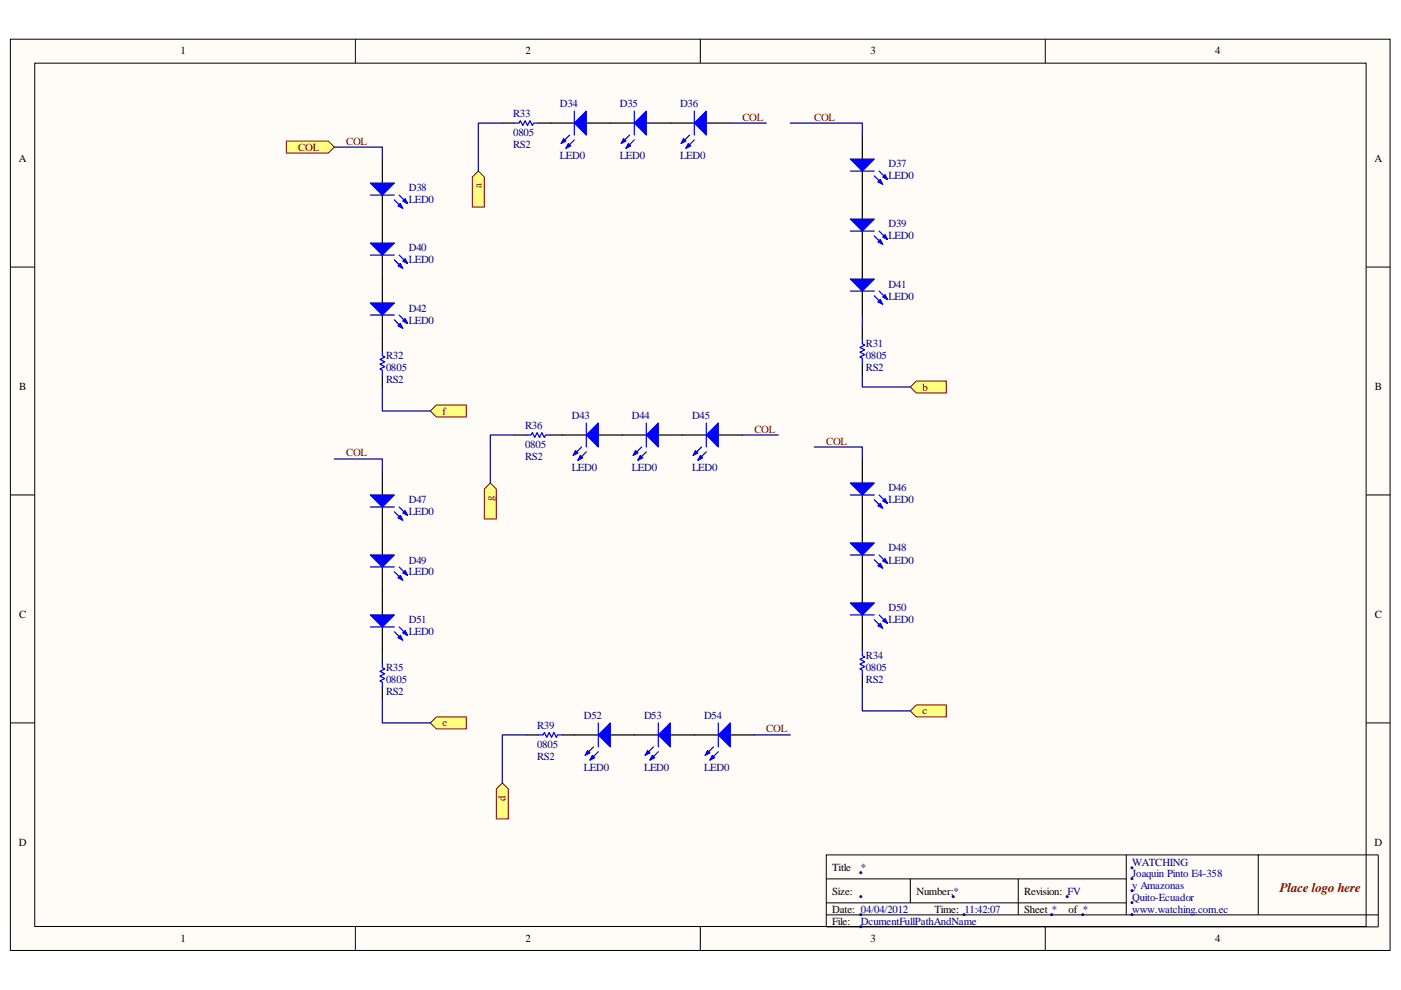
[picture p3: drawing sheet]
<svg xmlns="http://www.w3.org/2000/svg" width="297mm" height="210mm" viewBox="0 0 297 210" stroke-linecap="round" stroke-linejoin="round" font-family="sans-serif">
<path d="M2.3 8.4h292.4v193.1h-292.4z" fill="#fffcf8"/>
<path d="M2.2 8.3h292.5v193.2h-292.5z" fill="none" stroke="#000" stroke-width=".21"/>
<path d="M7.5 13.5h282.1v182.9h-282.1z" fill="#fffcf8"/>
<g fill="none" stroke="#000" stroke-width=".21">
<path d="M7.4 13.4h282.2v183h-282.2zM75.3 8.3v5.1M148.5 8.3v5.1M221.6 8.3v5.1M2.2 56.6h5.1M289.7 56.6h5.1M2.2 104.9h5.1M289.7 104.9h5.1M2.2 153.3h5.1M289.7 153.3h5.1M75.3 196.5v5.1M148.5 196.5v5.1"/>
<path d="M175.2 186.3h63.6M175.2 194h117M175.2 191.4h63.6M193 186.3v5.1M215.9 186.3v7.7M221.6 196.5v5.1M238.8 181.3v12.7M266.8 181.3h-91.6v15.2h117v-15.2h-25.4v12.7"/>
</g>
<g fill="#000080" stroke="#000080" stroke-width=".21">
<circle cx="182.5" cy="185" r=".21"/>
<circle cx="182.5" cy="190.1" r=".21"/>
<circle cx="202.1" cy="190.1" r=".21"/>
<circle cx="240" cy="184" r=".21"/>
<circle cx="226.3" cy="190.1" r=".21"/>
<circle cx="240" cy="186.3" r=".21"/>
<circle cx="240" cy="188.8" r=".21"/>
<circle cx="240" cy="191.4" r=".21"/>
<circle cx="240" cy="193.9" r=".21"/>
<circle cx="182.5" cy="193.9" r=".21"/>
<circle cx="204.4" cy="193.9" r=".2"/>
<circle cx="182.5" cy="196.5" r=".21"/>
<circle cx="229.6" cy="193.9" r=".21"/>
<circle cx="223" cy="193.9" r=".21"/>
</g>
<path d="M116.7 26.1h5.1M124.3 26.1h10.2M137 26.1h10.2M149.8 26.1h5" fill="none" stroke="#000" stroke-width=".25"/>
<g fill="#00f" stroke="#00f" stroke-width=".25">
<path d="M147.2 26.1l2.6-2.5v5z"/>
<path d="M144.9 29.4l.5 .5-1 .5z"/>
<path d="M145.9 30.4l.5 .5-1 .5z"/>
<path d="M134.5 26.1l2.5-2.5v5z"/>
<path d="M132.2 29.4l.5 .5-1 .5z"/>
<path d="M133.2 30.4l.5 .5-1 .5z"/>
<path d="M121.8 26.1l2.5-2.5v5z"/>
<path d="M119.5 29.4l.5 .5-1 .5z"/>
<path d="M120.5 30.4l.5 .5-1 .5z"/>
</g>
<path d="M120.8 28.6l-1.8 1.8M121.8 29.7l-1.8 1.7M121.8 23.6v5M133.5 28.6l-1.8 1.8M134.5 29.7l-1.8 1.7M134.5 23.6v5M146.2 28.6l-1.8 1.8M147.2 29.7l-1.8 1.7M147.2 23.6v5" fill="none" stroke="#00f" stroke-width=".25"/>
<g fill="#ffff80" stroke="#800000" stroke-width=".21">
<path d="M60.7 29.9h8.9l1.3 1.3-1.3 1.3h-8.9z" fill-rule="evenodd"/>
<path d="M100.1 37.5l1.3-1.2 1.3 1.2v6.4h-2.6z" fill-rule="evenodd"/>
</g>
<path d="M182.8 28.6v5.1M182.8 36.3v10.1M182.8 49v10.2M182.8 61.7v5.1" fill="none" stroke="#000" stroke-width=".25"/>
<g fill="#00f" stroke="#00f" stroke-width=".25">
<path d="M180.3 33.7h5.1l-2.6 2.6z"/>
<path d="M186.1 38.6l.5-.5 .6 1z"/>
<path d="M187.2 37.5l.5-.5 .5 1.1z"/>
<path d="M180.3 46.4h5.1l-2.6 2.6z"/>
<path d="M186.1 51.3l.5-.5 .6 1z"/>
<path d="M187.7 49.8l.5 1-1-.5z"/>
<path d="M180.3 59.2h5.1l-2.6 2.5z"/>
<path d="M186.1 64l.5-.5 .6 1z"/>
<path d="M187.7 62.5l.5 1-1-.5z"/>
</g>
<path d="M180.3 36.3h5.1M185.4 37.3l1.8 1.8M186.4 36.3l1.8 1.8M180.3 49h5.1M185.4 50l1.8 1.8M186.4 49l1.8 1.8M180.3 61.7h5.1M185.4 62.7l1.8 1.8M186.4 61.7l1.8 1.8" fill="none" stroke="#00f" stroke-width=".25"/>
<path d="M193 82.1l1.3-1.3h6.3v2.5h-6.3z" fill-rule="evenodd" fill="#ffff80" stroke="#800000" stroke-width=".21"/>
<path d="M70.9 31.2h10.2v2.5M167.6 26.1h15.2v2.5" fill="none" stroke="#000080" stroke-width=".25"/>
<path d="M81.1 33.7v5.1M81.1 41.4v10.1M81.1 54.1v10.1M81.1 66.8v5.1" fill="none" stroke="#000" stroke-width=".25"/>
<g fill="#00f" stroke="#00f" stroke-width=".25">
<path d="M78.5 38.8h5.1l-2.5 2.6z"/>
<path d="M84.4 43.6l.5-.5 .5 1.1z"/>
<path d="M85.9 42.1l.5 1-1-.5z"/>
<path d="M78.5 51.5h5.1l-2.5 2.6z"/>
<path d="M84.4 56.4l.5-.5 .5 1z"/>
<path d="M85.4 55.3l.5-.5 .5 1.1z"/>
<path d="M78.5 64.2h5.1l-2.5 2.6z"/>
<path d="M84.4 69.1l.5-.5 .5 1z"/>
<path d="M85.4 68.1l.5-.5 .5 1z"/>
</g>
<path d="M78.5 41.4h5.1M78.5 54.1h5.1M83.6 42.4l1.8 1.8M83.6 55.1l1.8 1.8M84.6 41.4l1.8 1.7M84.6 54.1l1.8 1.8M78.5 66.8h5.1M83.6 67.8l1.8 1.8M84.6 66.8l1.8 1.8" fill="none" stroke="#00f" stroke-width=".25"/>
<path d="M91.2 87.1l1.3-1.2h6.4v2.5h-6.4z" fill-rule="evenodd" fill="#ffff80" stroke="#800000" stroke-width=".21"/>
<path d="M154.8 26.1h7.7M172.7 94.8h10.1v2.5" fill="none" stroke="#000080" stroke-width=".25"/>
<path d="M182.8 97.3v5.1M182.8 104.9v10.2M182.8 117.7v10.1M182.8 130.4v5.1" fill="none" stroke="#000" stroke-width=".25"/>
<g fill="#00f" stroke="#00f" stroke-width=".25">
<path d="M180.3 102.4h5.1l-2.6 2.5z"/>
<path d="M186.1 107.2l.5-.5 .6 1z"/>
<path d="M187.7 105.7l.5 1-1-.5z"/>
<path d="M180.3 115.1h5.1l-2.6 2.6z"/>
<path d="M186.1 120l.5-.6 .6 1.1z"/>
<path d="M187.2 118.9l.5-.5 .5 1z"/>
<path d="M180.3 127.8h5.1l-2.6 2.6z"/>
<path d="M186.1 132.7l.5-.5 .6 1z"/>
<path d="M187.2 131.7l.5-.6 .5 1.1z"/>
</g>
<path d="M180.3 104.9h5.1M180.3 117.7h5.1M185.4 106l1.8 1.7M185.4 118.7l1.8 1.8M186.4 104.9l1.8 1.8M186.4 117.7l1.8 1.7M180.3 130.4h5.1M185.4 131.4l1.8 1.8M186.4 130.4l1.8 1.8" fill="none" stroke="#00f" stroke-width=".25"/>
<path d="M193 150.7l1.3-1.2h6.3v2.5h-6.3z" fill-rule="evenodd" fill="#ffff80" stroke="#800000" stroke-width=".21"/>
<path d="M81.1 99.9v5M81.1 107.5v10.2M81.1 120.2v10.2M81.1 132.9v5.1" fill="none" stroke="#000" stroke-width=".25"/>
<g fill="#00f" stroke="#00f" stroke-width=".25">
<path d="M78.5 104.9h5.1l-2.5 2.6z"/>
<path d="M84.9 109.3l.5 1-1-.5z"/>
<path d="M85.4 108.8l.5-.5 .5 1z"/>
<path d="M78.5 117.7h5.1l-2.5 2.5z"/>
<path d="M84.4 122.5l.5-.5 .5 1z"/>
<path d="M85.9 121l.5 1-1-.5z"/>
<path d="M78.5 130.4h5.1l-2.5 2.5z"/>
<path d="M84.4 135.2l.5-.5 .5 1z"/>
<path d="M85.4 134.2l.5-.5 .5 1z"/>
</g>
<path d="M78.5 107.5h5.1M83.6 108.5l1.8 1.8M84.6 107.5l1.8 1.8M78.5 120.2h5.1M78.5 132.9h5.1M83.6 121.2l1.8 1.8M83.6 133.9l1.8 1.8M84.6 120.2l1.8 1.8M84.6 132.9l1.8 1.8" fill="none" stroke="#00f" stroke-width=".25"/>
<path d="M70.9 97.3h10.2v2.6" fill="none" stroke="#000080" stroke-width=".25"/>
<path d="M91.2 153.3l1.3-1.3h6.4v2.5h-6.4z" fill-rule="evenodd" fill="#ffff80" stroke="#800000" stroke-width=".21"/>
<path d="M119.2 92.2h5.1M126.9 92.2h10.1M139.6 92.2h10.2M152.3 92.2h5.1" fill="none" stroke="#000" stroke-width=".25"/>
<g fill="#00f" stroke="#00f" stroke-width=".25">
<path d="M152.3 89.7v5.1l-2.5-2.6z"/>
<path d="M147.5 95.5l.5 .5-1 .6z"/>
<path d="M148.5 96.6l.5 .5-1 .5z"/>
<path d="M137 92.2l2.6-2.5v5.1z"/>
<path d="M134.7 95.5l.5 .5-1 .6z"/>
<path d="M135.8 96.6l.5 .5-1.1 .5z"/>
<path d="M124.3 92.2l2.6-2.5v5.1z"/>
<path d="M122 95.5l.5 .5-1 .6z"/>
<path d="M123 96.6l.5 .5-1 .5z"/>
</g>
<path d="M123.3 94.8l-1.8 1.8M124.3 95.8l-1.8 1.8M124.3 89.7v5.1M136 94.8l-1.8 1.8M137 95.8l-1.8 1.8M137 89.7v5.1M148.7 94.8l-1.7 1.8M149.8 95.8l-1.8 1.8M149.8 89.7v5.1" fill="none" stroke="#00f" stroke-width=".25"/>
<path d="M102.7 103.7l1.3-1.3 1.2 1.3v6.3h-2.5z" fill-rule="evenodd" fill="#ffff80" stroke="#800000" stroke-width=".21"/>
<path d="M157.4 92.2h7.6" fill="none" stroke="#000080" stroke-width=".25"/>
<path d="M121.8 155.8h5.1M129.4 155.8h10.2M142.1 155.8h10.2M154.8 155.8h5.1" fill="none" stroke="#000" stroke-width=".25"/>
<g fill="#00f" stroke="#00f" stroke-width=".25">
<path d="M152.3 155.8l2.5-2.5v5.1z"/>
<path d="M150 159.1l.5 .5-1 .5z"/>
<path d="M151 160.1l.5 .6-1 .5z"/>
<path d="M142.1 153.3v5.1l-2.5-2.6z"/>
<path d="M137.3 159.1l.5 .5-1 .5z"/>
<path d="M138.3 160.1l.5 .6-1 .5z"/>
<path d="M126.9 155.8l2.5-2.5v5.1z"/>
<path d="M124.6 159.1l.5 .5-1 .5z"/>
<path d="M125.6 160.1l.5 .6-1 .5z"/>
</g>
<path d="M125.8 158.4l-1.7 1.7M126.9 159.4l-1.8 1.8M126.9 153.3v5.1M138.6 158.4l-1.8 1.7M139.6 159.4l-1.8 1.8M139.6 153.3v5.1M151.3 158.4l-1.8 1.7M152.3 159.4l-1.8 1.8M152.3 153.3v5.1" fill="none" stroke="#00f" stroke-width=".25"/>
<path d="M105.2 167.3l1.3-1.3 1.3 1.3v6.3h-2.6z" fill-rule="evenodd" fill="#ffff80" stroke="#800000" stroke-width=".21"/>
<path d="M106.5 26.1h-5.1v10.2M182.8 79.5v2.6h10.2M182.8 66.8v2.5M81.1 82.1v5h10.1M109.1 92.2h-5.1v10.2M81.1 148.2v5.1h10.1M111.6 155.8h-5.1v10.2M159.9 155.8h7.7M182.8 145.6v5.1h10.2" fill="none" stroke="#000080" stroke-width=".25"/>
<g fill="none" stroke="#000" stroke-width=".25">
<path d="M106.5 26.1h2.6M114.1 26.1h2.6M81.1 71.9v2.5M81.1 79.5v2.6M182.8 69.3v2.6M182.8 77v2.5M109.1 92.2h2.5M116.7 92.2h2.5M81.1 138v2.6M182.8 135.5v2.5M81.1 145.6v2.6M111.6 155.8h2.5"/>
<path d="M119.2 155.8h2.6M182.8 143.1v2.5"/>
</g>
<path d="M109.1 26.1h1l.2-.5 .5 1 .5-1 .5 1 .6-1 .5 1 .2-.5h1M81.1 74.4v1l.5 .3-1 .5 1 .5-1 .5 1 .5-1 .5 .5 .3v1M182.8 71.9v1l.5 .3-1 .5 1 .5-1 .5 1 .5-1 .5 .5 .2v1.1M111.6 92.2h1l.3-.5 .5 1 .5-1 .5 1 .5-1 .5 1 .3-.5h1M182.8 138v1l.5 .3-1 .5 1 .5-1 .5 1 .5-1 .5 .5 .3v1M81.1 140.6v1l.5 .2-1 .5 1 .5-1 .6 1 .5-1 .5 .5 .2v1M114.1 155.8h1.1l.2-.5 .5 1 .5-1 .5 1 .5-1 .6 1 .2-.5h1" fill="none" stroke="#00f" stroke-width=".25"/>
<text font-size="2.8" fill="#800000" x="271.4" y="189.1">Place logo here</text>
<g font-size="2.3">
<text x="38.3" y="11.5">1</text>
<text x="111.4" y="11.5">2</text>
<text x="184.6" y="11.5">3</text>
<text x="257.6" y="11.5">4</text>
<text x="4" y="34.4">A</text>
<text x="291.4" y="34.4">A</text>
<text x="4.1" y="82.7">B</text>
<text x="291.5" y="82.7">B</text>
<text x="4.1" y="131.1">C</text>
<text x="291.5" y="131.1">C</text>
<text x="4" y="179.4">D</text>
<text x="291.4" y="179.4">D</text>
<text x="176.4" y="184.6">Title</text>
<text x="176.4" y="189.7">Size:</text>
<text x="194.3" y="189.7">Number:*</text>
<text x="217.2" y="189.7">Revision: FV</text>
<text x="176.4" y="193.5">Date: 04/04/2012</text>
<text x="176.4" y="196">File:</text>
<text x="198.1" y="193.5">Time: 11:42:07</text>
<text x="217.2" y="193.5">Sheet *</text>
<text x="226.6" y="193.5">of *</text>
<text x="38.3" y="199.8">1</text>
<text x="111.4" y="199.8">2</text>
<text x="184.6" y="199.8">3</text>
<text x="257.6" y="199.8">4</text>
</g>
<g font-size="2.3" fill="#000080">
<text x="118.7" y="22.8">D34</text>
<text x="131.4" y="22.8">D35</text>
<text x="144.2" y="22.8">D36</text>
<text x="108.8" y="24.8">R33</text>
<text x="108.8" y="28.9">0805</text>
<text x="108.8" y="31.4">RS2</text>
<text x="118.7" y="33.7">LED0</text>
<text x="131.4" y="33.7">LED0</text>
<text x="144.2" y="33.7">LED0</text>
<text x="188.4" y="35.5">D37</text>
<text x="86.7" y="40.6">D38</text>
<text x="188.4" y="38">LED0</text>
<text x="86.7" y="43.1">LED0</text>
<text x="86.7" y="53.3">D40</text>
<text x="188.4" y="48.2">D39</text>
<text x="188.4" y="50.7">LED0</text>
<text x="86.7" y="55.8">LED0</text>
<text x="188.4" y="61">D41</text>
<text x="188.4" y="63.5">LED0</text>
<text x="86.7" y="66.1">D42</text>
<text x="86.7" y="68.6">LED0</text>
<text x="81.9" y="76.2">R32</text>
<text x="183.6" y="73.7">R31</text>
<text x="183.6" y="76.2">0805</text>
<text x="81.9" y="81.3">RS2</text>
<text x="81.9" y="78.8">0805</text>
<text x="183.6" y="78.8">RS2</text>
<text x="121.2" y="88.9">D43</text>
<text x="133.9" y="88.9">D44</text>
<text x="146.7" y="88.9">D45</text>
<text x="111.3" y="90.9">R36</text>
<text x="111.3" y="95">0805</text>
<text x="111.3" y="97.6">RS2</text>
<text x="121.2" y="99.8">LED0</text>
<text x="133.9" y="99.8">LED0</text>
<text x="146.7" y="99.8">LED0</text>
<text x="86.7" y="106.7">D47</text>
<text x="188.4" y="104.2">D46</text>
<text x="188.4" y="106.7">LED0</text>
<text x="86.7" y="109.2">LED0</text>
<text x="86.7" y="119.5">D49</text>
<text x="188.4" y="116.9">D48</text>
<text x="188.4" y="119.5">LED0</text>
<text x="86.7" y="122">LED0</text>
<text x="188.4" y="129.6">D50</text>
<text x="86.7" y="132.2">D51</text>
<text x="86.7" y="134.7">LED0</text>
<text x="188.4" y="132.2">LED0</text>
<text x="81.9" y="142.3">R35</text>
<text x="183.6" y="139.8">R34</text>
<text x="183.6" y="142.3">0805</text>
<text x="81.9" y="147.4">RS2</text>
<text x="81.9" y="144.9">0805</text>
<text x="183.6" y="144.9">RS2</text>
<text x="113.9" y="154.5">R39</text>
<text x="123.8" y="152.5">D52</text>
<text x="136.6" y="152.5">D53</text>
<text x="149.3" y="152.5">D54</text>
<text x="113.9" y="161.1">RS2</text>
<text x="113.9" y="158.6">0805</text>
<text x="123.8" y="163.4">LED0</text>
<text x="136.6" y="163.4">LED0</text>
<text x="149.3" y="163.4">LED0</text>
<text x="182.5" y="184.6">*</text>
<text x="240" y="183.6">WATCHING</text>
<text x="240" y="185.9">Joaquin Pinto E4-358</text>
<text x="240" y="188.4">y Amazonas</text>
<text x="240" y="190.9">Quito-Ecuador</text>
<text x="182.5" y="196">DcumentFullPathAndName</text>
<text x="240" y="193.5">www.watching.com.ec</text>
</g>
<g font-size="2.3" fill="#800000">
<text x="157.4" y="25.6">COL</text>
<text x="172.6" y="25.6">COL</text>
<text x="63.2" y="31.9">COL</text>
<text x="73.4" y="30.7">COL</text>
<text x="102.1" y="39.8" transform="rotate(-90 102.1 39.8)">a</text>
<text x="195.6" y="82.8">b</text>
<text x="93.8" y="87.9">f</text>
<text x="159.9" y="91.7">COL</text>
<text x="175.2" y="94.2">COL</text>
<text x="73.4" y="96.8">COL</text>
<text x="104.6" y="106.2" transform="rotate(-90 104.6 106.2)">g</text>
<text x="93.8" y="154">e</text>
<text x="162.5" y="155.3">COL</text>
<text x="195.6" y="151.5">c</text>
<text x="107.2" y="169.8" transform="rotate(-90 107.2 169.8)">d</text>
</g>
</svg>
